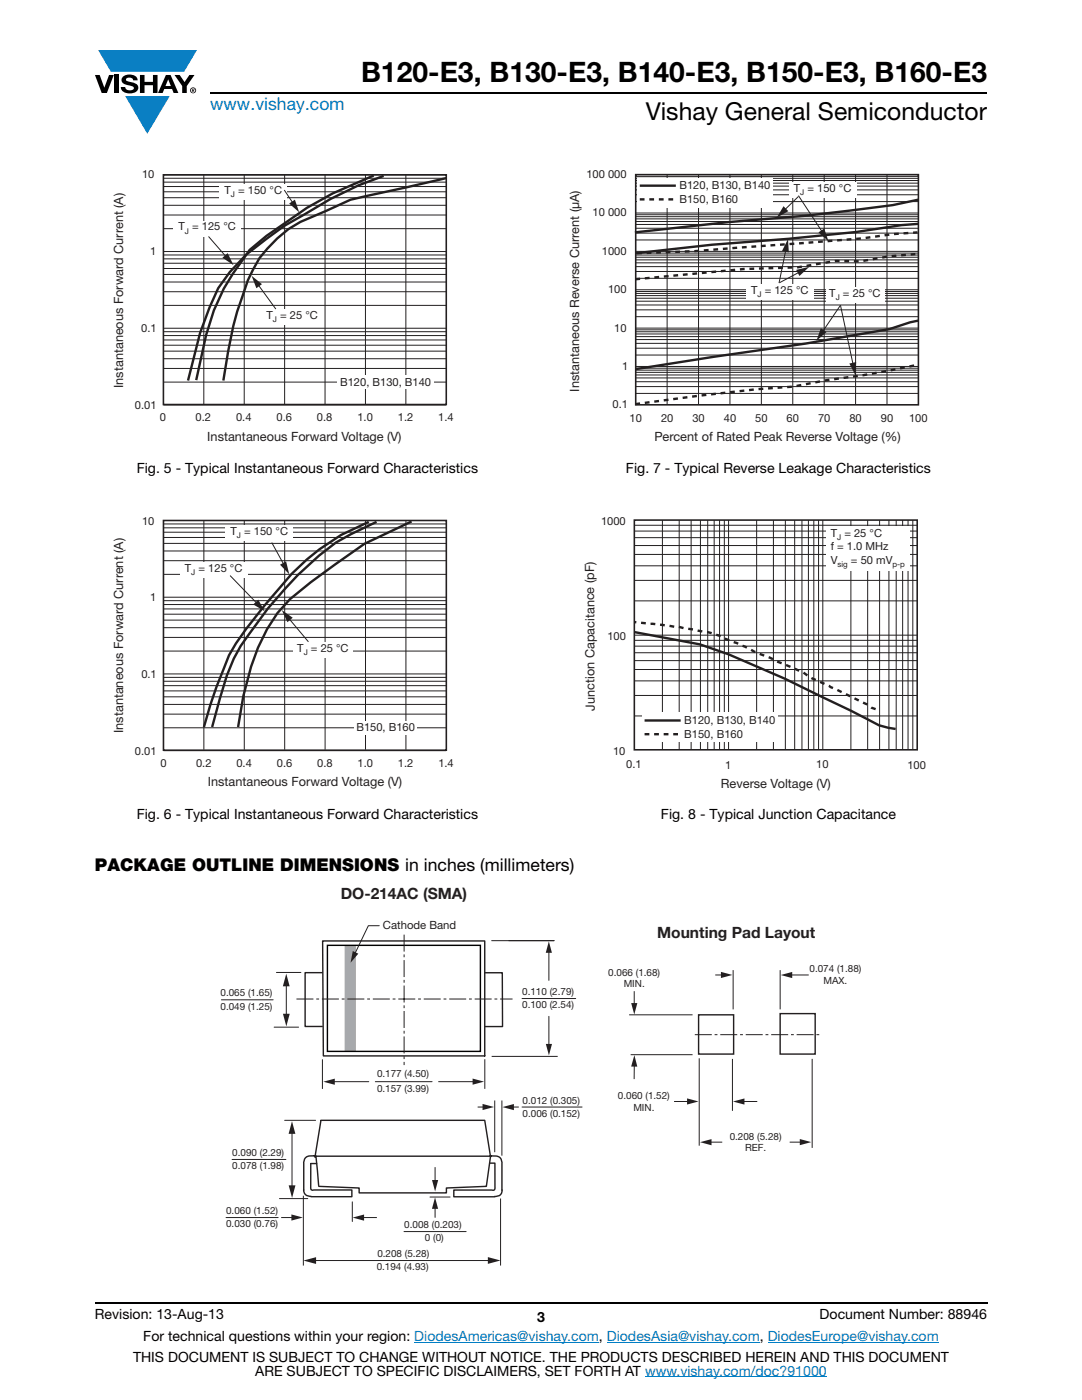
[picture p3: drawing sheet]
<svg xmlns="http://www.w3.org/2000/svg" width="216mm" height="279mm" viewBox="0 0 216 279" stroke-linecap="round" stroke-linejoin="round" font-family="sans-serif">
<g fill="#0a7fc3">
<path d="M19.6 10h19.7l-2.6 4.3h-1.1h-13.5z"/>
<path d="M25 19.2h8.9l-4.5 7.5z"/>
</g>
<g fill="#000">
<path d="M18.9 15h1l.9 2.5 1-2.5h.9l-1.4 3.6h-1zM22.9 15h.9v3.6h-.9zM24.6 15.3a2.1 2.1 0 0 1 2.8 .3l.1 .4h-.9a.79 .79 0 0 0-.7-.5 .79 .79 0 0 0-.8 .4l.3 .3 1 .2a1.08 1.08 0 0 1 1.2 1 1.08 1.08 0 0 1-1.1 1.2 1.73 1.73 0 0 1-2.4-1.2h.9a.96 .96 0 0 0 .8 .6 .96 .96 0 0 0 .9-.4 1.31 1.31 0 0 0-1.2-.6 1.03 1.03 0 0 1-1.1-.6 1.03 1.03 0 0 1 .2-1.1zM27.9 15h.9v1.3h1.7v-1.3h.9v3.6h-.9v-1.6h-1.7v1.6h-.9zM34.8 15h1.1l.9 1.4 1-1.4h1l-1.5 2.2v1.4h-.9v-1.4z"/>
<path d="M33.6 15.9l.5 1.3h-1.1zM33.1 15l-1.6 3.6h1l.3-.8h1.5l.3 .8h1l-1.6-3.6z"/>
<path d="M38.4 17.8h.2v.2h-.2zM38.3 17.7v.7h.1v-.3l.4 .3-.2-.3 .2-.2-.1-.2z"/>
<path d="M38.1 18a.46 .46 0 0 1 .9 0 .46 .46 0 0 1-.9 0zM37.9 18a.6 .6 0 0 0 1.2 0 .6 .6 0 0 0-1.2 0z"/>
</g>
<path d="M42 18.6h155M18.9 260h178.1" fill="none" stroke="#000" stroke-width=".36"/>
<path d="M82.7 267.9h36.8M121.1 267.9h30.5M128.7 274.8h36.3M153.2 267.9h34.1" fill="none" stroke="#007ec4" stroke-width=".2"/>
<path d="M22.4 33.7h68.2v54.9h-68.2z" fill="#fff"/>
<g fill="none" stroke="#231f20" stroke-width=".2">
<path d="M32.6 39.5h56.4M32.6 36.3h56.4M32.6 37.2h56.4M32.6 38.3h56.4M32.6 35.6h56.4M32.6 34.9h56.4M40.7 34.9v45.7M48.7 34.9v45.7M56.8 34.9v45.7M64.9 34.9v45.7M72.9 34.9v45.7M81 34.9v45.7"/>
<path d="M32.6 58.2h56.4M32.6 56.3h56.4M32.6 54.8h56.4M32.6 51.7h56.4M32.6 52.5h56.4M32.6 53.6h56.4M32.6 50.9h56.4M32.6 50.2h56.4M32.6 45.6h56.4M32.6 42.9h56.4M32.6 41h56.4M32.6 76.3h56.4"/>
<path d="M32.6 73.5h56.4M32.6 71.6h56.4M32.6 70.1h56.4M32.6 67h56.4M32.6 67.8h56.4M32.6 68.9h56.4M32.6 66.2h56.4M32.6 65.5h56.4M32.6 60.9h56.4M32.6 80.8h56.4"/>
</g>
<path d="M32.6 34.9h56.4v45.8h-56.4z" fill="none" stroke="#231f20" stroke-width=".32"/>
<path d="M74.6 35l-8.2 3.6-5.2 2.9-8 5.6-3.4 2.8a42.8 42.8 0 0 0-8.7 17l-1.9 9M76.5 35.1l-4.9 1.9-5.6 2.7-9.2 5.3-7.7 5.8-3.2 3.5-2.4 3.2-1.7 3.8-1.9 5.1-2.4 9.5M89.1 35.5l-19.2 4.4-9.9 4.4a23.6 23.6 0 0 0-11.6 14.9l-1.1 3-.8 2.9-1 5.1-.9 5.7" fill="none" stroke="#231f20" stroke-width=".48"/>
<g fill="#fff">
<path d="M43.8 36.7h13.5v3.2h-13.5z"/>
<path d="M34.6 44h13.5v3.2h-13.5z"/>
<path d="M52.3 61.6h12v3.2h-12z"/>
</g>
<path d="M56.7 37.9l1.8 2.7" fill="none" stroke="#231f20" stroke-width=".2"/>
<path d="M57.7 40.6l1.1-.8 .9 2.6z" fill="#231f20"/>
<path d="M41.6 47.2l3.6 4.1" fill="none" stroke="#231f20" stroke-width=".2"/>
<path d="M44.4 51.4l1-.9 1.2 2.4z" fill="#231f20"/>
<path d="M51.4 56.7l3.6 5" fill="none" stroke="#231f20" stroke-width=".2"/>
<path d="M50.2 55l2.1 1.7-1.1 .8z" fill="#231f20"/>
<g fill="#fff">
<path d="M67.3 74.9h19.3v2.7h-19.3z"/>
<path d="M22.4 102.9h68.2v54.6h-68.2z"/>
</g>
<g fill="none" stroke="#231f20" stroke-width=".2">
<path d="M32.6 119.9h56.4M32.6 119.2h56.4M32.6 114.6h56.4M32.6 111.9h56.4M32.6 110h56.4M32.6 108.4h56.4M32.6 105.3h56.4M32.6 106.2h56.4M32.6 107.3h56.4M32.6 104.6h56.4M32.6 103.9h56.4M40.7 103.9v45.7"/>
<path d="M48.7 103.9v45.7M56.8 103.9v45.7M64.9 103.9v45.7M72.9 103.9v45.7M81 103.9v45.7M32.6 139.1h56.4M32.6 136h56.4M32.6 136.8h56.4M32.6 137.9h56.4M32.6 135.2h56.4M32.6 134.5h56.4M32.6 129.9h56.4"/>
<path d="M32.6 127.2h56.4M32.6 125.3h56.4M32.6 123.8h56.4M32.6 120.6h56.4M32.6 121.5h56.4M32.6 122.6h56.4M32.6 145.2h56.4M32.6 142.5h56.4M32.6 140.6h56.4M32.6 149.8h56.4"/>
</g>
<path d="M32.6 103.9h56.5v45.8h-56.5z" fill="none" stroke="#231f20" stroke-width=".32"/>
<path d="M73.6 104.2a43.2 43.2 0 0 0-15.4 10.3l-5.3 6.2-3.8 4.8-2 2.9-1.4 2.4a102.6 102.6 0 0 0-5 14.3M75.1 104.2l-5.1 2.4-3 1.7a81.1 81.1 0 0 0-19 20.6l-1.4 2.5-1.3 3.4-3 10.3M82.1 104.1l-9.4 4.4-10.7 7.7a27.3 27.3 0 0 0-10.5 13.1l-1.4 3.7-1.6 5.9-1 6.2" fill="none" stroke="#231f20" stroke-width=".48"/>
<g fill="#fff">
<path d="M45 104.8h13.5v3.2h-13.5z"/>
<path d="M35.9 112.2h13.5v3.1h-13.5z"/>
<path d="M58.5 128.2h11.9v3.2h-11.9z"/>
</g>
<path d="M54.2 108.3l2.5 4.5" fill="none" stroke="#231f20" stroke-width=".2"/>
<path d="M55.9 112.7l1.2-.7 .6 2.6z" fill="#231f20"/>
<path d="M57.6 123.4l3.9 4.7" fill="none" stroke="#231f20" stroke-width=".2"/>
<path d="M56.2 121.7l2.2 1.6-1.1 .9z" fill="#231f20"/>
<path d="M45.9 114.9l5.5 5.6" fill="none" stroke="#231f20" stroke-width=".2"/>
<path d="M50.5 120.6l1-.9 1.3 2.3z" fill="#231f20"/>
<g fill="#fff">
<path d="M70.7 143.9h12.5v2.7h-12.5z"/>
<path d="M113.5 33.7h71.6v54.8h-71.6z"/>
</g>
<g fill="none" stroke="#231f20" stroke-width=".2">
<path d="M126.8 38.9h56.5M126.8 37.9h56.5M126.8 37.1h56.5M126.8 35.6h56.5M126.8 36h56.5M126.8 36.6h56.5M126.8 35.2h56.5M133.1 34.9v45.8M139.4 34.9v45.8M145.7 34.9v45.8M151.9 34.9v45.8M158.2 34.9v45.8"/>
<path d="M164.5 34.9v45.8M170.7 34.9v45.8M177 34.9v45.8M126.8 58.6h56.5M126.8 59h56.5M126.8 59.5h56.5M126.8 58.2h56.5M126.8 57.8h56.5M126.8 55.5h56.5M126.8 54.2h56.5M126.8 53.2h56.5M126.8 52.5h56.5"/>
<path d="M126.8 50.9h56.5M126.8 51.3h56.5M126.8 51.9h56.5M126.8 50.5h56.5M126.8 50.2h56.5M126.8 47.9h56.5M126.8 46.5h56.5M126.8 45.6h56.5M126.8 44.8h56.5M126.8 43.2h56.5M126.8 43.7h56.5M126.8 44.2h56.5"/>
<path d="M126.8 42.9h56.5M126.8 42.5h56.5M126.8 40.2h56.5M126.8 78.5h56.5M126.8 77.2h56.5M126.8 76.2h56.5M126.8 75.4h56.5M126.8 73.9h56.5M126.8 74.3h56.5M126.8 74.8h56.5M126.8 73.5h56.5M126.8 73.1h56.5"/>
<path d="M126.8 70.9h56.5M126.8 69.5h56.5M126.8 68.5h56.5M126.8 67.8h56.5M126.8 66.2h56.5M126.8 66.7h56.5M126.8 67.2h56.5M126.8 65.8h56.5M126.8 65.5h56.5M126.8 63.2h56.5M126.8 61.8h56.5M126.8 60.9h56.5"/>
<path d="M126.8 60.1h56.5M167.7 60.9l-3.6 5.4"/>
</g>
<path d="M126.8 34.9h56.5v45.9h-56.5z" fill="none" stroke="#231f20" stroke-width=".32"/>
<path d="M183.3 39.8l-5.1 1.1-17.5 2.2-15.4 1.2-18.6 2.1M183.2 44.7l-3.3 .2-9 1.4-13.5 1.4-15.3 1.1-15.3 1.7M183.3 64l-1.7 .3-4.1 1.4-16.8 2.9-18.3 2.6-15.6 2.5" fill="none" stroke="#231f20" stroke-width=".48"/>
<path d="M126.8 55.7l21.6-2 10.8-.3 7.6-1.3 4.9 .1 5.9-1.1 5-.4M127.1 50.5l11.6-.4 33.4-2.5 6.1-.9 4.9-.3M126.8 80.7l12.8-1.7 11.4-1.3 7.2-.5 6.7-1.3 7.4-1 10.7-2.1" fill="none" stroke="#231f20" stroke-width=".48" stroke-dasharray="1 1" stroke-linecap="butt"/>
<path d="M163.8 65.5l1.1 .8-2 1.7z" fill="#231f20"/>
<path d="M167.7 60.9l2.5 12" fill="none" stroke="#231f20" stroke-width=".2"/>
<path d="M169.5 72.5l1.3-.2-.1 2.6z" fill="#231f20"/>
<path d="M159.6 54.3l-4.1 2.1" fill="none" stroke="#231f20" stroke-width=".2"/>
<path d="M158.9 53.9l2.6-.6-2 1.8z" fill="#231f20"/>
<path d="M156.8 49.8l-1.4 6.7" fill="none" stroke="#231f20" stroke-width=".2"/>
<path d="M157.2 47.7l.2 2.7-1.4-.3z" fill="#231f20"/>
<g fill="#fff">
<path d="M157.4 36.3h13.5v3.2h-13.5z"/>
<path d="M148.9 56.7h13.5v3.1h-13.5z"/>
<path d="M164.8 57.3h11.7v3.2h-11.7z"/>
</g>
<path d="M159.3 39.2l-2.8 2.8" fill="none" stroke="#231f20" stroke-width=".2"/>
<path d="M156.3 41.2l1 .9-2.3 1.3z" fill="#231f20"/>
<path d="M159.3 39l4.8 7.4" fill="none" stroke="#231f20" stroke-width=".2"/>
<path d="M163.3 46.4l1.2-.8 .8 2.6z" fill="#231f20"/>
<g fill="#fff">
<path d="M127.2 35.5h27.1v5.8h-27.1z"/>
<path d="M127.7 37.1h7.2z"/>
</g>
<path d="M127.7 37.1h7.2" fill="none" stroke="#231f20" stroke-width=".48"/>
<path d="M127.7 39.8h7.2z" fill="#fff"/>
<path d="M127.7 39.8h7.2" fill="none" stroke="#231f20" stroke-width=".48" stroke-dasharray="1 1" stroke-linecap="butt"/>
<path d="M116.5 102.9h68.3v54.8h-68.3z" fill="#fff"/>
<g fill="none" stroke="#231f20" stroke-width=".2">
<path d="M126.6 119.9h56.4M126.6 115.8h56.4M126.6 112.9h56.4M126.6 110.6h56.4M126.6 106h56.4M126.6 107.3h56.4M126.6 108.9h56.4M126.6 104.8h56.4M132.2 103.8v45.7M135.5 103.8v45.7M137.9 103.8v45.7M139.8 103.8v45.7"/>
<path d="M141.2 103.8v45.7M142.5 103.8v45.7M143.6 103.8v45.7M144.5 103.8v45.7M145.4 103.8v45.7M151 103.8v45.7M154.3 103.8v45.7M156.7 103.8v45.7M158.6 103.8v45.7M160 103.8v45.7M161.3 103.8v45.7M162.4 103.8v45.7"/>
<path d="M163.3 103.8v45.7M164.2 103.8v45.7M169.8 103.8v45.7M173.1 103.8v45.7M175.5 103.8v45.7M177.4 103.8v45.7M178.8 103.8v45.7M180.1 103.8v45.7M181.2 103.8v45.7M182.1 103.8v45.7M126.6 138.8h56.4M126.6 135.9h56.4"/>
<path d="M126.6 133.6h56.4M126.6 129h56.4M126.6 130.3h56.4M126.6 131.8h56.4M126.6 127.8h56.4M126.6 126.8h56.4M126.6 142.9h56.4"/>
</g>
<path d="M126.6 103.8h56.4v45.8h-56.4z" fill="none" stroke="#231f20" stroke-width=".32"/>
<path d="M164.9 105h16.6v8.8h-16.6z" fill="#fff"/>
<path d="M126.6 126.1l13.1 2.5 5.6 2 11.3 4.8 13.1 6.4 5.7 2.9 3.3 .8" fill="none" stroke="#231f20" stroke-width=".48"/>
<path d="M174.7 141.5l-.8-.3-.8-.6-9.3-4.5a11.6 11.6 0 0 1-3.5-1.9l-5.4-2.2-1.3-.7-3.1-1.3-3.5-1.7-5-1.9-6.7-1.3h-.5l-8.2-.9" fill="none" stroke="#231f20" stroke-width=".48" stroke-dasharray="1 1" stroke-linecap="butt"/>
<g fill="#fff">
<path d="M128.2 142.2h27v5.9h-27z"/>
<path d="M128.6 143.8h7.2z"/>
</g>
<path d="M128.6 143.8h7.2" fill="none" stroke="#231f20" stroke-width=".48"/>
<path d="M128.6 146.5h7.2z" fill="#fff"/>
<path d="M128.6 146.5h7.2" fill="none" stroke="#231f20" stroke-width=".48" stroke-dasharray="1 1" stroke-linecap="butt"/>
<path d="M44 176.8h127.9v77.1h-127.9z" fill="#fff"/>
<path d="M69.9 188.7v21" fill="none" stroke="#a7a9ac" stroke-width="2.3" stroke-linecap="butt"/>
<path d="M58.3 225.8v11.2" fill="none" stroke="#231f20" stroke-width=".2"/>
<g fill="#231f20">
<path d="M58.3 223.8l.6 2.5h-1.3z"/>
<path d="M57.6 236.6h1.4l-.7 2.5z"/>
</g>
<path d="M104.2 199.3h10.7M74.9 215.9h11.3M46.3 231.4h10.8M55.8 239.2h5.6M56.8 223.6h6.2M70.3 239.9v3.9M104.2 220.9h11.9M86.8 240.8v2.2" fill="none" stroke="#231f20" stroke-width=".2"/>
<path d="M86.8 239l.6 2.3h-1.2z" fill="#231f20"/>
<path d="M86.8 233v2.9" fill="none" stroke="#231f20" stroke-width=".2"/>
<path d="M86.2 235.5h1.2l-.6 2.3z" fill="#231f20"/>
<path d="M64.3 194.1h-3.4v10.8h3.4M64.4 187.8h32.3v22.9h-32.2zM96.8 194.1h3.4l.1 10.8h-3.5M60.6 237.4a1.27 1.27 0 0 0 1.5 1.3M62.7 230.7a2.04 2.04 0 0 0-2 .7l-.1 .7v5.4M63 230.7l-.1 .2 .1-.2 .6 5.9M63.2 232.2h-1.2v4.9l.2 .4h8v1.3h-8.1M64 223.6h32.7l1.2 7.1h-35l1.1-7M97.8 232.1h1v5l-.2 .4h-8v1.3h8.1M97.9 230.9l-.9 5.9-7.9 .3v1h-17.4v-1l-8.1-.3M98 230.7a2.04 2.04 0 0 1 2 .8l.2 .6v5.4M100.2 237.5a1.23 1.23 0 0 1-1.5 1.3" fill="none" stroke="#231f20" stroke-width=".28"/>
<path d="M98.1 187.7h12.5M64.3 211.4v5.9M96.7 211.4v5.9M98.1 210.8h13.2M98.7 219.6v10.3M100.1 219.6v11M60.5 238.6v14M85.8 238.9h4M99.9 239.2v13.4M62.6 251.6h35.2" fill="none" stroke="#231f20" stroke-width=".2"/>
<g fill="#231f20">
<path d="M97.3 250.9l2.6 .7-2.6 .6z"/>
<path d="M60.5 251.6l2.6-.7v1.3z"/>
</g>
<path d="M57.1 196.4v6.4" fill="none" stroke="#231f20" stroke-width=".2"/>
<g fill="#231f20">
<path d="M56.5 202.3h1.3l-.7 2.5z"/>
<path d="M57.1 194.3l.7 2.5h-1.4z"/>
</g>
<path d="M44.2 199.5h10.3M55.2 194.1h4.8M54.7 205h4.9M109.5 202.8v6" fill="none" stroke="#231f20" stroke-width=".2"/>
<path d="M108.9 208.3h1.2l-.6 2.3z" fill="#231f20"/>
<path d="M109.5 189.7v6" fill="none" stroke="#231f20" stroke-width=".2"/>
<path d="M109.5 187.9l.6 2.3h-1.2z" fill="#231f20"/>
<path d="M102.1 220.9h1.4" fill="none" stroke="#231f20" stroke-width=".2"/>
<path d="M100.3 220.9l2.2-.6v1.3z" fill="#231f20"/>
<path d="M95.4 220.9h1.3" fill="none" stroke="#231f20" stroke-width=".2"/>
<path d="M96.3 220.3l2.3 .6-2.3 .6z" fill="#231f20"/>
<path d="M66.4 215.9h7.2" fill="none" stroke="#231f20" stroke-width=".2"/>
<path d="M64.5 215.9l2.3-.6v1.2z" fill="#231f20"/>
<path d="M87.5 215.9h7.2" fill="none" stroke="#231f20" stroke-width=".2"/>
<path d="M94.3 215.2l2.3 .7-2.3 .6z" fill="#231f20"/>
<path d="M65.3 188.7h30.6v21.1h-30.6z" fill="none" stroke="#000" stroke-width=".28"/>
<path d="M59.2 199.4h43.1M80.6 186.5v26.1" fill="none" stroke="#231f20" stroke-width=".2" stroke-dasharray="3.4 .6 .6 .6" stroke-linecap="butt"/>
<path d="M141.6 227.9h2.5M80.6 245.8h12.4" fill="none" stroke="#231f20" stroke-width=".2"/>
<path d="M139.4 202.5h7v7.9h-7zM155.7 202.3h7v8.1h-7z" fill="none" stroke="#231f20" stroke-width=".28"/>
<path d="M139.7 227.9l2.3-.6v1.3z" fill="#231f20"/>
<path d="M160 227.9h-2.4" fill="none" stroke="#231f20" stroke-width=".2"/>
<path d="M159.6 227.3l2.3 .6-2.3 .6z" fill="#231f20"/>
<path d="M134.5 219.8h3" fill="none" stroke="#231f20" stroke-width=".2"/>
<path d="M137.1 219.2l2.3 .6-2.3 .6z" fill="#231f20"/>
<path d="M126.6 212.4l-.1 3" fill="none" stroke="#231f20" stroke-width=".2"/>
<path d="M126.6 210.6l.6 2.3h-1.3z" fill="#231f20"/>
<path d="M126.6 197.8v2.8" fill="none" stroke="#231f20" stroke-width=".2"/>
<path d="M125.9 200.2h1.3l-.6 2.3z" fill="#231f20"/>
<path d="M142.7 194.6h1.6" fill="none" stroke="#231f20" stroke-width=".2"/>
<path d="M143.9 194l2.3 .6-2.3 .6z" fill="#231f20"/>
<path d="M157.7 194.6h3.7" fill="none" stroke="#231f20" stroke-width=".2"/>
<path d="M155.8 194.6l2.3-.6v1.2z" fill="#231f20"/>
<path d="M146.3 193.6v7.8M155.7 193.6v7.8M125.5 202.5h12.7M125.8 210.5h12.4M139.5 211.2v17.4M146.1 211.3v10.4M148.1 219.8h3M162.1 211.3v17.8" fill="none" stroke="#231f20" stroke-width=".2"/>
<path d="M138.6 206.5h24.9" fill="none" stroke="#231f20" stroke-width=".2" stroke-dasharray="3.4 .6 .6 .6" stroke-linecap="butt"/>
<path d="M146.3 219.8l2.2-.6v1.2z" fill="#231f20"/>
<path d="M75.7 184.7h-2.2l-2.7 5.7" fill="none" stroke="#231f20" stroke-width=".2"/>
<path d="M70.4 189.8l1.1 .5-1.5 1.8z" fill="#231f20"/>
<path d="M75.2 243h-3" fill="none" stroke="#231f20" stroke-width=".2"/>
<path d="M70.4 243l2.2-.6v1.2z" fill="#231f20"/>
<path d="M45.1 243h10.4M58.6 243h-2.5" fill="none" stroke="#231f20" stroke-width=".2"/>
<path d="M58.1 242.4l2.3 .6-2.3 .6z" fill="#231f20"/>
<text font-size="5.6" x="72.1" y="16.4">B120-E3, B130-E3, B140-E3, B150-E3, B160-E3</text>
<text font-size="4.9" x="128.8" y="24">Vishay General Semiconductor</text>
<text font-size="3.5" fill="#007ec4" x="42" y="21.9">www.vishay.com</text>
<text font-size="3.5" x="18.9" y="173.9">PACKAGE OUTLINE DIMENSIONS in inches (millimeters)</text>
<g font-size="3.1" fill="#231f20">
<text x="68" y="179.4">DO-214AC (SMA)</text>
<text x="131.1" y="187.1">Mounting Pad Layout</text>
</g>
<g font-size="2.8">
<text x="27.3" y="94.3">Fig. 5 - Typical Instantaneous Forward Characteristics</text>
<text x="124.9" y="94.3">Fig. 7 - Typical Reverse Leakage Characteristics</text>
<text x="27.3" y="163.5">Fig. 6 - Typical Instantaneous Forward Characteristics</text>
<text x="131.9" y="163.5">Fig. 8 - Typical Junction Capacitance</text>
<text x="18.9" y="263.3">Revision: 13-Aug-13</text>
<text x="107.2" y="263.8">3</text>
<text x="163.6" y="263.3">Document Number: 88946</text>
<text x="28.6" y="267.7">For technical questions within your region: DiodesAmericas@vishay.com, DiodesAsia@vishay.com, DiodesEurope@vishay.com</text>
<text x="26.5" y="271.7">THIS DOCUMENT IS SUBJECT TO CHANGE WITHOUT NOTICE. THE PRODUCTS DESCRIBED HEREIN AND THIS DOCUMENT</text>
<text x="50.9" y="274.6">ARE SUBJECT TO SPECIFIC DISCLAIMERS, SET FORTH AT www.vishay.com/doc?91000</text>
</g>
<g font-size="2.5" fill="#231f20">
<text x="24.6" y="77.4" transform="rotate(-90 24.6 77.4)">Instantaneous Forward Current (A)</text>
<text x="115.6" y="78.2" transform="rotate(-90 115.6 78.2)">Instantaneous Reverse Current (μA)</text>
<text x="41.4" y="88">Instantaneous Forward Voltage (V)</text>
<text x="130.6" y="88">Percent of Rated Peak Reverse Voltage (%)</text>
<text x="118.7" y="141.8" transform="rotate(-90 118.7 141.8)">Junction Capacitance (pF)</text>
<text x="24.6" y="146.3" transform="rotate(-90 24.6 146.3)">Instantaneous Forward Current (A)</text>
<text x="41.5" y="156.9">Instantaneous Forward Voltage (V)</text>
<text x="143.9" y="157.2">Reverse Voltage (V)</text>
</g>
<text font-size="2.3" fill="#231f20" x="76.4" y="185.5">Cathode Band</text>
<g font-size="2.2" fill="#231f20">
<text x="28.3" y="35.5">10</text>
<text x="117" y="35.5">100 000</text>
<text x="44.8" y="38.7">T = 150 °C</text>
<text x="135.6" y="37.7">B120, B130, B140</text>
<text x="135.6" y="40.5">B150, B160</text>
<text x="35.6" y="46">T = 125 °C</text>
<text x="118.3" y="43.2">10 000</text>
<text x="29.9" y="50.9">1</text>
<text x="120.1" y="50.9">1000</text>
<text x="121.3" y="58.5">100</text>
<text x="53.2" y="63.6">T = 25 °C</text>
<text x="28.2" y="66.2">0.1</text>
<text x="122.6" y="66.2">10</text>
<text x="124.1" y="73.8">1</text>
<text x="26.9" y="81.6">0.01</text>
<text x="122.2" y="81.5">0.1</text>
<text x="31.9" y="84.1">0</text>
<text x="39" y="84.1">0.2</text>
<text x="47.1" y="84.1">0.4</text>
<text x="55.2" y="84.1">0.6</text>
<text x="63.2" y="84.1">0.8</text>
<text x="71.3" y="84.1">1.0</text>
<text x="79.4" y="84.1">1.2</text>
<text x="87.5" y="84.1">1.4</text>
<text x="125.6" y="84.1">10</text>
<text x="131.9" y="84.1">20</text>
<text x="138.2" y="84.1">30</text>
<text x="144.4" y="84.1">40</text>
<text x="150.7" y="84.1">50</text>
<text x="157" y="84.1">60</text>
<text x="163.2" y="84.1">70</text>
<text x="169.5" y="84.1">80</text>
<text x="175.8" y="84.1">90</text>
<text x="181.4" y="84.1">100</text>
<text x="28.4" y="104.7">10</text>
<text x="46" y="106.8">T = 150 °C</text>
<text x="119.9" y="104.7">1000</text>
<text x="36.9" y="114.1">T = 125 °C</text>
<text x="29.9" y="120">1</text>
<text x="59.3" y="130.1">T = 25 °C</text>
<text x="121.2" y="127.7">100</text>
<text x="28.2" y="135.3">0.1</text>
<text x="136.5" y="144.5">B120, B130, B140</text>
<text x="136.5" y="147.2">B150, B160</text>
<text x="26.9" y="150.6">0.01</text>
<text x="32" y="153.1">0</text>
<text x="39.1" y="153.1">0.2</text>
<text x="47.2" y="153.1">0.4</text>
<text x="55.2" y="153.1">0.6</text>
<text x="63.3" y="153.1">0.8</text>
<text x="71.4" y="153.1">1.0</text>
<text x="79.4" y="153.1">1.2</text>
<text x="87.5" y="153.1">1.4</text>
<text x="122.3" y="150.7">10</text>
<text x="125" y="153.2">0.1</text>
<text x="144.7" y="153.4">1</text>
<text x="162.9" y="153.2">10</text>
<text x="181.1" y="153.4">100</text>
</g>
<g font-size="2.2" fill="#221e1f">
<text x="158.4" y="38.3">T = 150 °C</text>
<text x="149.9" y="58.6">T</text>
<text x="152.6" y="58.6">= 125 °C</text>
<text x="165.5" y="59.3">T = 25 °C</text>
<text x="67.9" y="77">B120, B130, B140</text>
<text x="165.8" y="107.1">T = 25 °C</text>
<text x="165.8" y="109.8">f = 1.0 MHz</text>
<text x="165.8" y="112.5">V</text>
<text x="169.8" y="112.5">= 50 mV</text>
<text x="71.1" y="145.9">B150, B160</text>
</g>
<g font-size="2" fill="#231f20">
<text x="121.4" y="194.7">0.066 (1.68)</text>
<text x="124.4" y="197.1">MIN.</text>
<text x="161.5" y="194">0.074 (1.88)</text>
<text x="164.3" y="196.4">MAX.</text>
<text x="44" y="201.5">0.049 (1.25)</text>
<text x="44" y="198.8">0.065 (1.65)</text>
<text x="104.2" y="201.2">0.100 (2.54)</text>
<text x="104.2" y="198.6">0.110 (2.79)</text>
<text x="75.2" y="215">0.177 (4.50)</text>
<text x="75.2" y="218">0.157 (3.99)</text>
<text x="104.3" y="220.3">0.012 (0.305)</text>
<text x="123.3" y="219.3">0.060 (1.52)</text>
<text x="126.4" y="221.6">MIN.</text>
<text x="104.3" y="222.9">0.006 (0.152)</text>
<text x="145.6" y="227.4">0.208 (5.28)</text>
<text x="46.3" y="233.3">0.078 (1.98)</text>
<text x="46.3" y="230.7">0.090 (2.29)</text>
<text x="148.7" y="229.8">REF.</text>
<text x="45.1" y="244.9">0.030 (0.76)</text>
<text x="45.1" y="242.3">0.060 (1.52)</text>
<text x="80.7" y="245.1">0.008 (0.203)</text>
<text x="75.3" y="250.9">0.208 (5.28)</text>
<text x="84.8" y="247.7">0 (0)</text>
<text x="75.2" y="253.5">0.194 (4.93)</text>
</g>
<g font-size="1.6" fill="#231f20">
<text x="46.1" y="39.3">J</text>
<text x="36.9" y="46.6">J</text>
<text x="54.4" y="64.2">J</text>
<text x="47.3" y="107.4">J</text>
<text x="38.2" y="114.8">J</text>
<text x="60.6" y="130.8">J</text>
</g>
<g font-size="1.6" fill="#221e1f">
<text x="159.7" y="38.9">J</text>
<text x="151.1" y="59.2">J</text>
<text x="166.8" y="59.9">J</text>
<text x="167" y="107.8">J</text>
<text x="167.1" y="113.1">sig</text>
<text x="178.1" y="113.1">p-p</text>
</g>
</svg>
